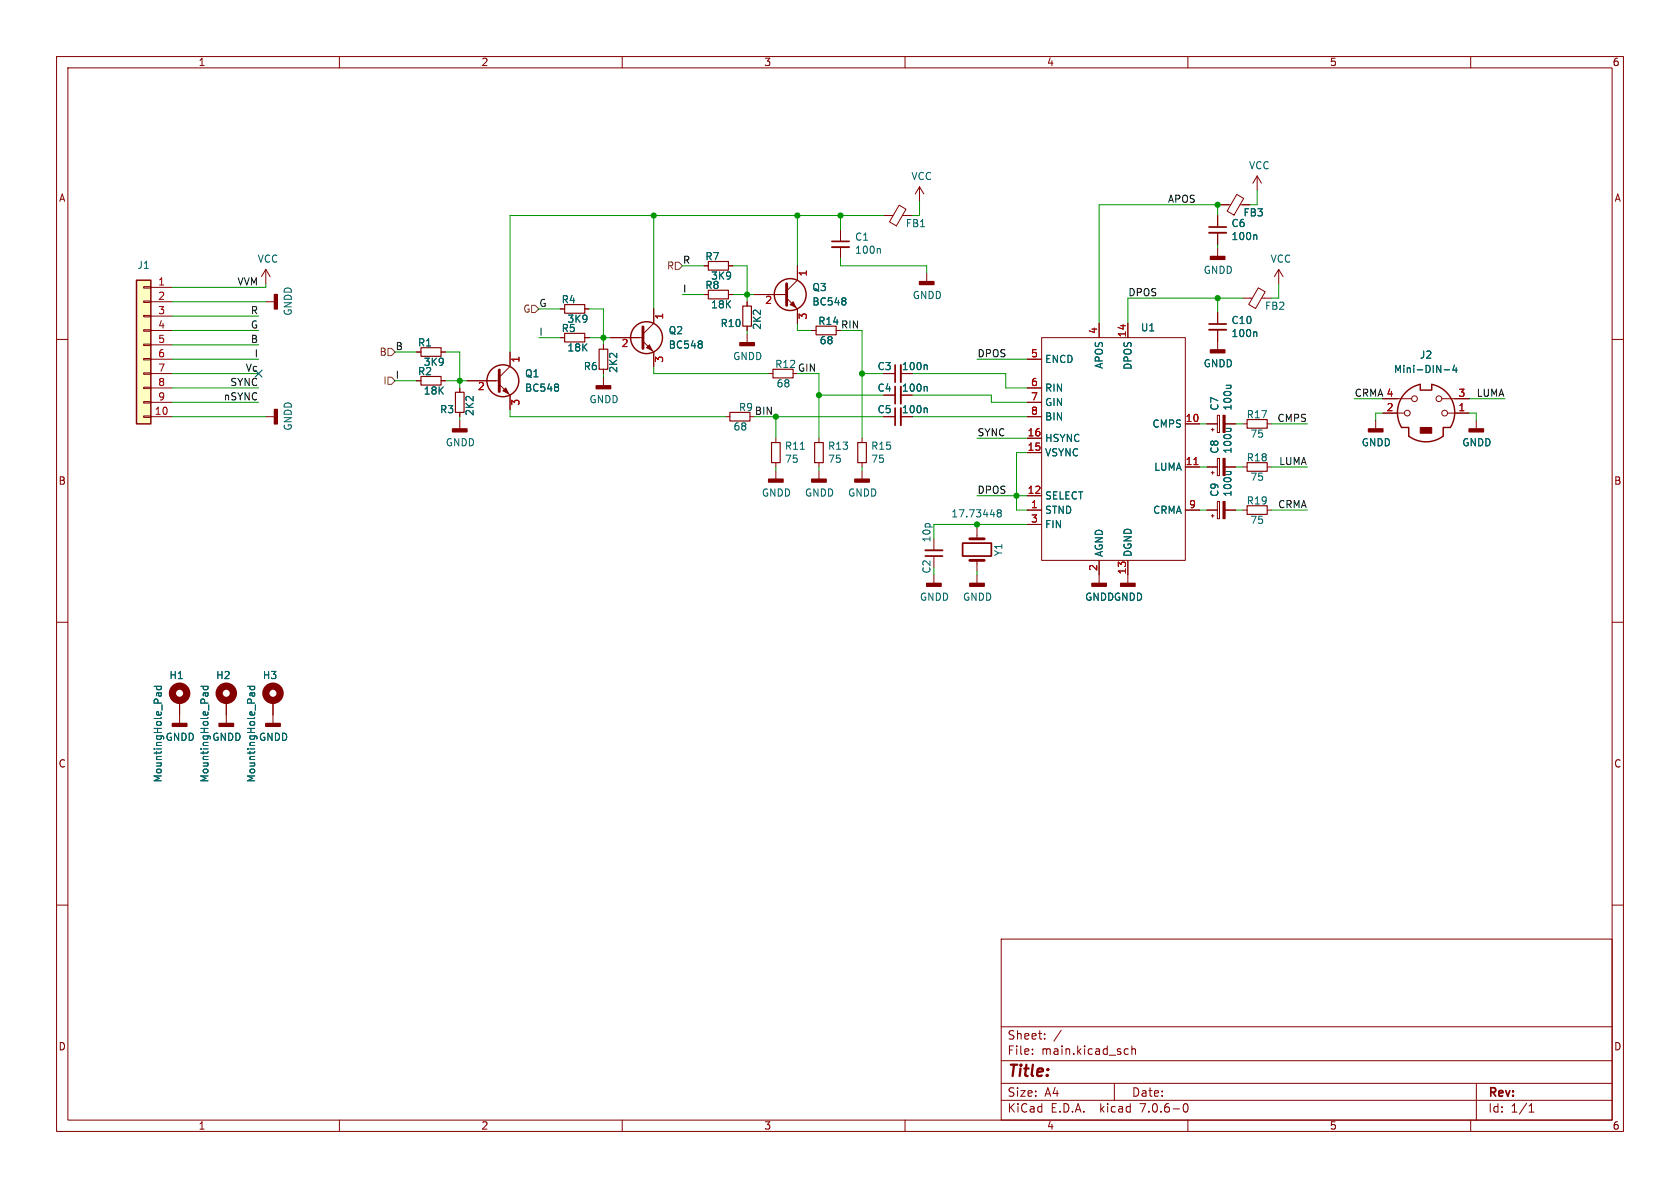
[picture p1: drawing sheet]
<svg xmlns="http://www.w3.org/2000/svg" width="297mm" height="210mm" viewBox="0 0 297 210" stroke-linecap="round" stroke-linejoin="round" font-family="sans-serif">
<g fill="none" stroke="#840000" stroke-width=".18">
<path d="M10 10h277v190h-277zM12 12h273v186h-273zM60 10v2M110 10v2M160 10v2M210 10v2M260 10v2M156.2 38.1h1.7M159 36.3l1.2 .7-1.7 2.9-1.2-.7zM159.5 38.1h1.8M162.6 33l-.8 1.3M162.6 33v2.6"/>
<path d="M162.6 33l.7 1.3M215.3 38.1v2M215.9 36.2h1.7M218.6 34.4l1.3 .7-1.7 2.9-1.3-.7zM219.2 36.2h1.8M222.2 31.1l-.7 1.3M222.2 31.1v2.6M222.2 31.1l.8 1.3M10 60h2M25.4 58.3h1.3v.2h-1.3zM25.4 55.8h1.3v.2h-1.3zM25.4 53.2h1.3v.3h-1.3z"/>
<path d="M25.4 50.7h1.3v.2h-1.3zM26.7 53.3h3.8M26.7 58.4h3.8M26.7 50.8h3.8M26.7 55.9h3.8M47 47.6l-.8 1.3M47 47.6v2.6M47 47.6l.8 1.3M47 53.3h1.5M99.1 54.6h.7M99.1 59.7h.7M103.4 54.6h.7"/>
<path d="M103.4 59.7h.7M107.9 59.7h5.8M115.6 54.6v2.6l-1.9 1.9M124.5 47h.7M124.5 52.1h.7M128.8 47h.7M128.8 52.1h.7M132.1 53.3v.8M132.1 57.7v.7M132.1 59.1v1.5M133.3 52.1h5.8M139.1 52.7l1.9 1.9v2.6"/>
<path d="M141 47v2.5l-1.9 1.9M143.5 58.4h.8M147.8 58.4h.8M148.6 40.6v2.1M148.6 43.7v2M163.8 48.3v1.5M184.1 59.7h25.4v39.4h-25.4zM194.3 57.2v2.5M199.4 57.2v2.5M215.3 41.1v2.1M215.3 43.8v1.5M215.3 55.2v2.1"/>
<path d="M215.3 58.3v3.5M219.7 52.7h1.7M222.5 50.9l1.2 .7-1.7 2.9-1.2-.7zM223 52.7h1.8M226.1 47.6l-.8 1.3M226.1 47.6v2.6M226.1 47.6l.7 1.3M285 60h2M25.4 73.5h1.3v.3h-1.3zM25.4 71h1.3v.2h-1.3zM25.4 68.5h1.3v.2h-1.3zM25.4 65.9h1.3v.3h-1.3z"/>
<path d="M25.4 63.4h1.3v.2h-1.3zM25.4 60.8h1.3v.3h-1.3zM26.7 73.7h3.8M26.7 66h3.8M26.7 63.5h3.8M26.7 68.6h3.8M26.7 71.1h3.8M26.7 61h3.8M47 73.7h1.5M73.7 67.3h.7M73.7 62.2h.7M78 67.3h.7"/>
<path d="M78 62.2h.7M81.3 68.6v.7M81.3 72.9v.8M81.3 74.3v1.5M82.5 67.3h5.8M88.3 67.9l1.9 2v2.5M90.2 62.2v2.6l-1.9 1.9M106.7 61v.7M106.7 65.3v.7M106.7 66.7v1.5M113.7 60.3l1.9 1.9v2.6M128.3 73.7h.7"/>
<path d="M132.6 73.7h.7M135.9 66h.8M137.2 77.5v.7M140.2 66h.8M144.8 77.5v.7M152.4 77.5v.7M156.2 73.7h2M156.2 69.9h2M156.2 66h2M181.6 73.7h2.5M181.6 77.5h2.5M181.6 63.5h2.5"/>
<path d="M181.6 68.6h2.5M181.6 71.1h2.5M209.5 74.9h2.6M213.4 74.9h1.8M214.1 75.9h.5M214.4 75.7v.5M215.2 73.4h.4v3.1h-.4zM216.6 74.9h1.8M219.7 74.9h.8M224 74.9h.8M243.2 74.3v1.5M244.5 73h3.8"/>
<path d="M244.5 70.5h5.1M254.9 70.5h4.8M255.9 73h3.8M261 74.3v1.5M137.2 81.8v.8M137.2 83.2v1.5M144.8 81.8v.8M144.8 83.2v1.5M152.4 81.8v.8M152.4 83.2v1.5M165.1 95.3v2M165.1 98.3v2"/>
<path d="M172.7 93.3v2M172.7 99.1v1.9M181.6 90.2h2.5M181.6 87.6h2.5M181.6 80h2.5M181.6 92.7h2.5M194.3 99.1v4M199.4 99.1v4M209.5 82.6h2.6M209.5 90.2h2.6M213.4 82.6h1.8M213.4 90.2h1.8"/>
<path d="M214.1 83.6h.5M214.1 91.2h.5M214.4 83.3v.5M214.4 90.9v.5M215.2 81h.4v3.1h-.4zM215.2 88.6h.4v3.1h-.4zM216.6 82.6h1.8M216.6 90.2h1.8M219.7 82.6h.8M219.7 90.2h.8M224 82.6h.8M224 90.2h.8"/>
<path d="M10 110h2M165.1 101.6v1.5M172.7 101.6v1.5M285 110h2M31.7 123.8v4.1M40 123.8v4.1M48.3 123.8v4.1M10 160h2M285 160h2M177 166h108v32h-108zM60 198v2M110 198v2"/>
<path d="M160 198v2M177 194.5h108M177 191.5h108M177 187.5h108M177 181.5h108M182.5 186.3v.1M182.5 185.5v.1M184.7 183.6v.1M184.7 182.8v.1M187.6 182.1l-1.3 2M197 191.5v3M199 185.4l.5 .1"/>
<path d="M199.5 186.3l-.5 .1M200.1 185.5l.2-.1 .4 .1v.9M200.1 184.9v1.5M209.3 195.2l.2-.1a.81 .81 0 0 1 .6 .6 .81 .81 0 0 1-.3 .8l-.1 .1a.81 .81 0 0 1-.4-1.4zM210 198v2M260 198v2M261 191.5v6.5M270.3 196.6h.9M270.3 195.5l.4-.4v1.5"/>
<circle cx="248.8" cy="73" r=".51"/>
<circle cx="250.1" cy="70.5" r=".51"/>
<circle cx="254.4" cy="70.5" r=".51"/>
<circle cx="255.4" cy="73" r=".51"/>
</g>
<g fill="#840000" stroke="#840000" stroke-width=".25">
<path d="M198.1 103.1h2.6v.5h-2.6z"/>
<path d="M214 45.3h2.5v.5h-2.5z"/>
<path d="M48.5 72.4h.5v2.5h-.5z"/>
<path d="M135.9 84.7h2.5v.5h-2.5z"/>
<path d="M105.4 68.2h2.5v.5h-2.5z"/>
<path d="M80 75.8h2.5v.5h-2.5z"/>
<path d="M151.1 84.7h2.6v.5h-2.6z"/>
<path d="M143.5 84.7h2.5v.5h-2.5z"/>
<path d="M193 103.1h2.6v.5h-2.6z"/>
<path d="M48.5 52.1h.5v2.5h-.5z"/>
<path d="M130.8 60.6h2.5v.5h-2.5z"/>
<path d="M47 127.9h2.5v.5h-2.5z"/>
<path d="M162.6 49.8h2.5v.5h-2.5z"/>
<path d="M38.7 127.9h2.6v.5h-2.6z"/>
<path d="M30.5 127.9h2.5v.5h-2.5z"/>
<path d="M171.4 103.1h2.6v.5h-2.6z"/>
<path d="M163.8 103.1h2.6v.5h-2.6z"/>
<path d="M241.9 75.8h2.6v.5h-2.6z"/>
<path d="M259.7 75.8h2.6v.5h-2.6z"/>
<path d="M214 61.8h2.5v.6h-2.5z"/>
</g>
<path d="M147.1 43.7h3M213.7 41.1h3.1M213.7 58.3h3.1M159.3 64.5v3.1M159.3 68.3v3.1M159.3 72.1v3.1M163.6 97.3h3" fill="none" stroke="#840000" stroke-width=".33"/>
<path d="M147.1 42.7h3M213.7 40.1h3.1M213.7 57.3h3.1M158.2 64.5v3.1M158.2 68.3v3.1M158.2 72.1v3.1M163.6 98.3h3M170.2 96h5.1v2.3h-5.1z" fill="none" stroke="#840000" stroke-width=".3"/>
<g fill="none" stroke="#006464" stroke-width=".18">
<path d="M149.4 52.7l.1 .2-.1 .2M149.4 53.3l.1 .1-.1 .5M155.5 43.9l.1 .2v.7M222 41.5l.2 .2v.7M222 58.7l.2 .1v.7M98.6 68l.1 .1-.1 .3M98.6 68.5l.1 .2-.1 .4M124 60.3l.1 .2-.1 .3M124 60.9l.1 .2-.1 .4M141.5 79.4h.7M163.7 72.1l.2 .2v.7M163.7 64.5l.2 .2v.6"/>
<path d="M163.7 68.3l.2 .2v.7M216.8 75.7h.8M216.8 68.1h.8M217.5 75.7l.1 .2M217.5 68.1l.1 .2M255.3 65.4h1M257.1 64.5l-.3 .9h.8M257.4 65v.9M176.5 90.7l-.2-.3 .2-.3h.3l.2 .3-.2 .3M176.5 90.7l-.2 .2v.4l.2 .1 .4-.1 .1-.2v-.3l-.2-.1M176.5 90.7h.3M216.8 83.3h.8"/>
<path d="M217.5 83.3l.1 .2M27.2 121.3h1.3M27.7 121.3v.4l.2 .2 .6-.1v-.5M28 122.5v.4M28.5 122.5v.4M28.5 122.5h-.8v.4M35.5 121.3h1.3M36 121.3l-.1 .4 .3 .2 .5-.1v-.5M36.2 122.5l.1 .4M36.7 122.5l.1 .4M36.8 122.5h-.8l-.1 .4M43.8 121.3h1.2"/>
<path d="M44.2 121.3v.4l.2 .2 .6-.1v-.5M44.5 122.5v.4M45 122.5v.4M45 122.5h-.8v.4"/>
</g>
<g fill="none" stroke="#840000" stroke-width=".2">
<path d="M99.8 53.8h3.6v1.6h-3.6zM99.8 58.9h3.6v1.6h-3.6zM125.2 46.2h3.6v1.6h-3.6zM125.2 51.3h3.6v1.5h-3.6zM131.3 54.1h1.5v3.6h-1.5zM144.3 57.7h3.5v1.5h-3.5zM74.4 66.5h3.6v1.6h-3.6zM74.4 61.5h3.6v1.5h-3.6zM80.5 69.3h1.5v3.6h-1.5zM105.9 61.7h1.5v3.6h-1.5zM129 72.9h3.6v1.5h-3.6zM136.4 78.2h1.5v3.6h-1.5z"/>
<path d="M136.7 65.3h3.5v1.5h-3.5zM144 78.2h1.5v3.6h-1.5zM151.6 78.2h1.6v3.6h-1.6zM220.5 74.2h3.5v1.5h-3.5zM220.5 81.8h3.5v1.5h-3.5zM220.5 89.4h3.5v1.5h-3.5z"/>
</g>
<path d="M113.7 57.8v3.8M139.1 50.2v3.8M88.3 65.4v3.8M171.4 95.3h2.6M171.4 99.1h2.6" fill="none" stroke="#840000" stroke-width=".51"/>
<g fill="#840000" stroke="#840000" stroke-width=".18">
<path d="M88.9 69.1l.5-.5 .5 1z"/>
<path d="M216.2 81h.4v3.1h-.4z"/>
<path d="M114.3 61.5l.5-.5 .5 1z"/>
<path d="M216.2 73.4h.4v3.1h-.4z"/>
<path d="M139.7 53.8l.5-.5 .5 1.1z"/>
<path d="M216.2 88.6h.4v3.1h-.4z"/>
<path d="M251.1 75.6h2v1h-2z"/>
</g>
<g fill="none" stroke="#840000" stroke-width=".25">
<path d="M24.1 49.5h2.6v25.4h-2.6zM248.5 69.4l1-.8 1.6-.7v1.1h2v-1.1a5 5 0 0 1 3.3 7.7h-1.3v1.5a5.1 5.1 0 0 1-6.1 0v-1.5h-1.2a5.1 5.1 0 0 1 .7-6.2z"/>
<circle cx="114.3" cy="59.7" r="2.82"/>
<circle cx="139.7" cy="52.1" r="2.82"/>
<circle cx="88.9" cy="67.3" r="2.82"/>
</g>
<path d="M211.1 82.1h.7" fill="none" stroke="#a90000" stroke-width=".18"/>
<g fill="none" stroke="#840000" stroke-width="1.3">
<circle cx="31.7" cy="122.6" r="1.27"/>
<circle cx="40" cy="122.6" r="1.27"/>
<circle cx="48.3" cy="122.6" r="1.27"/>
</g>
<path d="M24.1 49.5h2.6v25.4h-2.6z" fill="#ffffc2" stroke="#ffffc2" stroke-width=".18"/>
<path d="M94 54h.6l.6 .6-.6 .6h-.6zM119.4 46.4h.6l.6 .6-.6 .6h-.6zM68.6 61.6h.6l.6 .6-.6 .7h-.6zM68.6 66.7h.6l.6 .6-.6 .6h-.6z" fill="none" stroke="#725600" stroke-width=".18"/>
<g fill="none" stroke="#009600" stroke-width=".18">
<path d="M115.6 38.1v16.5M141 38.1v8.9M148.6 38.1v2.5M156.2 38.1h-66v24.1M162.6 35.6v2.5h-1.3M215.3 36.2v1.9M215.9 36.2h-21.6v21M222.2 33.7v2.5h-1.2M30.5 58.4h15.2M30.5 53.3h16.5M30.5 55.9h15.2M47 50.2v.6h-16.5"/>
<path d="M95.2 59.7h3.9M95.2 54.6h3.9M104.1 54.6h2.6v6.4M104.1 59.7h3.8M120.6 47h3.9M120.6 52.1h3.9M129.5 47h2.6v6.3M129.5 52.1h3.8M132.1 58.4v.7M141 57.2v1.2h2.5M148.6 58.4h3.8v19.1M148.6 45.7v1.3h15.2v1.3"/>
<path d="M215.3 43.2v.6M215.3 52.7v2.5M219.7 52.7h-20.3v4.5M226.1 50.2v2.5h-1.3M30.5 61h15.2M30.5 73.7h16.5M30.5 66h15.2M30.5 63.5h15.2M30.5 68.6h15.2M30.5 71.1h15.2M69.8 67.3h3.9M69.8 62.2h3.9"/>
<path d="M78.7 67.3h3.8M78.7 62.2h2.6v6.4M81.3 73.7v.6M90.2 72.4v1.3h38.1M106.7 66v.7M115.6 64.8v1.2h20.3M133.3 73.7h22.9M137.2 73.7v3.8M141 66h3.8v11.5M144.8 69.9h11.4M152.4 66h3.8M161.3 73.7h20.3"/>
<path d="M161.3 66h16.5v2.6h3.8M161.3 69.9h14v1.2h6.3M172.7 63.5h8.9M172.7 77.5h8.9M212.1 74.9h1.3M218.4 74.9h1.3M224.8 74.9h6.3M239.4 70.5h5.1M244.5 73h-1.3v1.3M259.7 73h1.3v1.3M259.7 70.5h6.4M137.2 82.6v.6"/>
<path d="M144.8 82.6v.6M152.4 82.6v.6M165.1 92.7h16.5M172.7 92.7v.6M172.7 87.6h8.9M181.6 80h-1.9v10.2h1.9M212.1 82.6h1.3M212.1 90.2h1.3M218.4 82.6h1.3M218.4 90.2h1.3M224.8 82.6h6.3M224.8 90.2h6.3"/>
<path d="M172.7 101v.6"/>
</g>
<path d="M45.1 65.4l1.2 1.2M46.3 65.4l-1.2 1.2" fill="none" stroke="#000084" stroke-width=".18"/>
<g fill="#009600" stroke="#009600" stroke-width=".18">
<circle cx="115.6" cy="38.1" r=".46"/>
<circle cx="106.7" cy="59.7" r=".46"/>
<circle cx="179.7" cy="87.6" r=".46"/>
<circle cx="172.7" cy="92.7" r=".46"/>
<circle cx="81.3" cy="67.3" r=".46"/>
<circle cx="148.6" cy="38.1" r=".46"/>
<circle cx="141" cy="38.1" r=".46"/>
<circle cx="152.4" cy="66" r=".46"/>
<circle cx="132.1" cy="52.1" r=".46"/>
<circle cx="144.8" cy="69.9" r=".46"/>
<circle cx="137.2" cy="73.7" r=".46"/>
<circle cx="215.3" cy="52.7" r=".46"/>
<circle cx="215.3" cy="36.2" r=".46"/>
</g>
<text font-size="2.8" fill="#840000" x="178" y="190.9">Title:</text>
<g font-size="2.1" fill="#840000">
<text x="178" y="184">Sheet:</text>
<text x="178" y="186.7">File:</text>
<text x="184.1" y="186.7">main.kicad_sch</text>
<text x="178" y="196.9">KiCad</text>
<text x="178" y="194.1">Size:</text>
<text x="184.7" y="194.1">A4</text>
<text x="185.7" y="196.9">E.D.A.</text>
<text x="194.6" y="196.9">kicad</text>
<text x="200" y="194.1">Date:</text>
<text x="201.8" y="196.9">7.0.6-0</text>
<text x="263" y="194.3">Rev:</text>
<text x="263" y="196.9">Id:</text>
<text x="267.1" y="196.9">1/1</text>
</g>
<g font-size="1.8" fill="#840000">
<text x="35" y="11.9">1</text>
<text x="85" y="11.9">2</text>
<text x="135" y="11.9">3</text>
<text x="185" y="11.9">4</text>
<text x="235" y="11.9">5</text>
<text x="285" y="11.9">6</text>
<text x="10.3" y="35.9">A</text>
<text x="285.3" y="35.9">A</text>
<text x="159.3" y="65.6">100n</text>
<text x="159.3" y="69.4">100n</text>
<text x="159.3" y="73.3">100n</text>
<text x="10.3" y="85.9">B</text>
<text x="285.3" y="85.9">B</text>
<text x="10.3" y="135.9">C</text>
<text x="285.3" y="135.9">C</text>
<text x="10.3" y="185.9">D</text>
<text x="285.3" y="185.9">D</text>
<text x="35" y="199.9">1</text>
<text x="85" y="199.9">2</text>
<text x="135" y="199.9">3</text>
<text x="185" y="199.9">4</text>
<text x="235" y="199.9">5</text>
<text x="285" y="199.9">6</text>
</g>
<g font-size="1.8" fill="#006464">
<text x="161" y="32">VCC</text>
<text x="220.7" y="30.1">VCC</text>
<text x="160" y="40.4">FB1</text>
<text x="217.6" y="40.3">C6</text>
<text x="219.7" y="38.5">FB3</text>
<text x="24.2" y="47.7">J1</text>
<text x="45.5" y="46.6">VCC</text>
<text x="124.6" y="46.2">R7</text>
<text x="151.1" y="42.7">C1</text>
<text x="151.1" y="45.1">100n</text>
<text x="217.6" y="42.6">100n</text>
<text x="224.5" y="46.6">VCC</text>
<text x="99.2" y="53.8">R4</text>
<text x="124.6" y="51.3">R8</text>
<text x="125.6" y="49.6">3K9</text>
<text x="143.5" y="51.7">Q3</text>
<text x="161.3" y="53.1">GNDD</text>
<text x="212.7" y="48.6">GNDD</text>
<text x="51.8" y="55.9" transform="rotate(-90 51.8 55.9)">GNDD</text>
<text x="99.2" y="58.9">R5</text>
<text x="100.2" y="57.3">3K9</text>
<text x="118.1" y="59.3">Q2</text>
<text x="125.6" y="54.7">18K</text>
<text x="127.3" y="58">R10</text>
<text x="134.7" y="58.4" transform="rotate(-90 134.7 58.4)">2K2</text>
<text x="143.5" y="54.2">BC548</text>
<text x="144.6" y="57.6">R14</text>
<text x="201.6" y="58.8">U1</text>
<text x="217.6" y="59.8">100n</text>
<text x="217.6" y="57.5">C10</text>
<text x="223.5" y="55">FB2</text>
<text x="73.8" y="61.4">R1</text>
<text x="74.8" y="64.9">3K9</text>
<text x="100.2" y="62.3">18K</text>
<text x="103.1" y="65.6">R6</text>
<text x="118.1" y="61.8">BC548</text>
<text x="129.5" y="63.9">GNDD</text>
<text x="136.9" y="65.3">R12</text>
<text x="144.8" y="61.1">68</text>
<text x="155" y="65.6">C3</text>
<text x="184.7" y="64.4">ENCD</text>
<text x="195.2" y="65.3" transform="rotate(-90 195.2 65.3)">APOS</text>
<text x="200.3" y="65.5" transform="rotate(-90 200.3 65.5)">DPOS</text>
<text x="212.7" y="65.1">GNDD</text>
<text x="250.9" y="63.6">J2</text>
<text x="73.8" y="66.5">R2</text>
<text x="74.8" y="70">18K</text>
<text x="92.7" y="69.4">BC548</text>
<text x="92.7" y="66.9">Q1</text>
<text x="104.1" y="71.5">GNDD</text>
<text x="109.3" y="66" transform="rotate(-90 109.3 66)">2K2</text>
<text x="137.2" y="68.7">68</text>
<text x="155" y="69.4">C4</text>
<text x="184.7" y="69.4">RIN</text>
<text x="184.7" y="72">GIN</text>
<text x="246.3" y="66.1">Mini-DIN-4</text>
<text x="51.8" y="76.2" transform="rotate(-90 51.8 76.2)">GNDD</text>
<text x="77.7" y="73.3">R3</text>
<text x="83.9" y="73.6" transform="rotate(-90 83.9 73.6)">2K2</text>
<text x="129.6" y="76.3">68</text>
<text x="130.5" y="72.9">R9</text>
<text x="155" y="73.3">C5</text>
<text x="184.7" y="74.5">BIN</text>
<text x="203.6" y="75.8">CMPS</text>
<text x="215.6" y="72.7" transform="rotate(-90 215.6 72.7)">C7</text>
<text x="217.9" y="72.7" transform="rotate(-90 217.9 72.7)">100u</text>
<text x="220.3" y="74.1">R17</text>
<text x="220.9" y="77.6">75</text>
<text x="78.7" y="79.1">GNDD</text>
<text x="138.7" y="79.7">R11</text>
<text x="138.7" y="82">75</text>
<text x="146.3" y="79.7">R13</text>
<text x="146.3" y="82">75</text>
<text x="153.9" y="79.7">R15</text>
<text x="153.9" y="82">75</text>
<text x="184.7" y="80.9">VSYNC</text>
<text x="184.7" y="78.3">HSYNC</text>
<text x="203.9" y="83.4">LUMA</text>
<text x="215.6" y="80.3" transform="rotate(-90 215.6 80.3)">C8</text>
<text x="217.9" y="80.3" transform="rotate(-90 217.9 80.3)">100u</text>
<text x="220.3" y="81.8">R18</text>
<text x="240.6" y="79.1">GNDD</text>
<text x="258.4" y="79.1">GNDD</text>
<text x="134.6" y="88">GNDD</text>
<text x="142.2" y="88">GNDD</text>
<text x="149.8" y="88">GNDD</text>
<text x="184.7" y="88.5">SELECT</text>
<text x="215.6" y="87.9" transform="rotate(-90 215.6 87.9)">C9</text>
<text x="217.9" y="87.9" transform="rotate(-90 217.9 87.9)">100u</text>
<text x="220.3" y="89.4">R19</text>
<text x="220.9" y="85.2">75</text>
<text x="168.1" y="91.7">17.73448</text>
<text x="184.7" y="91">STND</text>
<text x="184.7" y="93.6">FIN</text>
<text x="203.8" y="91">CRMA</text>
<text x="220.9" y="92.8">75</text>
<text x="177.4" y="98.4" transform="rotate(-90 177.4 98.4)">Y1</text>
<text x="195.2" y="98.6" transform="rotate(-90 195.2 98.6)">AGND</text>
<text x="200.3" y="98.6" transform="rotate(-90 200.3 98.6)">DGND</text>
<text x="162.5" y="106.4">GNDD</text>
<text x="170.1" y="106.4">GNDD</text>
<text x="191.7" y="106.4">GNDDGNDD</text>
<text x="29.9" y="120.2">H1</text>
<text x="38.1" y="120.2">H2</text>
<text x="46.4" y="120.2">H3</text>
<text x="29.2" y="131.2">GNDD</text>
<text x="37.4" y="131.2">GNDD</text>
<text x="45.7" y="131.2">GNDD</text>
<text x="28.8" y="138.4" transform="rotate(-90 28.8 138.4)">MountingHole_Pad</text>
<text x="37.1" y="138.4" transform="rotate(-90 37.1 138.4)">MountingHole_Pad</text>
<text x="45.3" y="138.4" transform="rotate(-90 45.3 138.4)">MountingHole_Pad</text>
</g>
<g font-size="1.8" fill="#0f0f0f">
<text x="206.4" y="35.9">APOS</text>
<text x="120.6" y="46.7">R</text>
<text x="41.9" y="50.5">VVM</text>
<text x="120.6" y="51.8">I</text>
<text x="199.4" y="52.4">DPOS</text>
<text x="44.2" y="58.2">G</text>
<text x="44.2" y="55.6">R</text>
<text x="95.2" y="54.3">G</text>
<text x="95.2" y="59.4">I</text>
<text x="148.6" y="58.2">RIN</text>
<text x="43.3" y="65.8">Vc</text>
<text x="44.2" y="60.7">B</text>
<text x="44.9" y="63.2">I</text>
<text x="69.8" y="62">B</text>
<text x="141" y="65.8">GIN</text>
<text x="172.7" y="63.2">DPOS</text>
<text x="39.5" y="70.9">nSYNC</text>
<text x="40.6" y="68.3">SYNC</text>
<text x="69.8" y="67">I</text>
<text x="239.4" y="70.2">CRMA 4</text>
<text x="261" y="70.2">LUMA</text>
<text x="133.3" y="73.4">BIN</text>
<text x="172.7" y="77.2">SYNC</text>
<text x="225.7" y="74.7">CMPS</text>
<text x="226" y="82.3">LUMA</text>
<text x="172.7" y="87.4">DPOS</text>
<text x="225.9" y="89.9">CRMA</text>
</g>
<g font-size="1.8" fill="#725600">
<text x="117.8" y="47.9">R</text>
<text x="92.4" y="55.5">G</text>
<text x="67" y="63.1">B</text>
<text x="67.7" y="68.2">I</text>
</g>
<g font-size="1.8" fill="#a90000">
<text x="27.9" y="50.5">1</text>
<text x="27.9" y="53.1">2</text>
<text x="143" y="49" transform="rotate(-90 143 49)">1</text>
<text x="27.9" y="55.6">3</text>
<text x="27.9" y="58.2">4</text>
<text x="117.6" y="56.6" transform="rotate(-90 117.6 56.6)">1</text>
<text x="135.2" y="54.1">2</text>
<text x="143" y="56.6" transform="rotate(-90 143 56.6)">3</text>
<text x="194.1" y="59.1" transform="rotate(-90 194.1 59.1)">4</text>
<text x="199.1" y="59.7" transform="rotate(-90 199.1 59.7)">14</text>
<text x="27.9" y="60.7">5</text>
<text x="27.9" y="63.2">6</text>
<text x="27.9" y="65.8">7</text>
<text x="92.2" y="64.2" transform="rotate(-90 92.2 64.2)">1</text>
<text x="109.8" y="61.7">2</text>
<text x="117.6" y="64.2" transform="rotate(-90 117.6 64.2)">3</text>
<text x="182.2" y="63.2">5</text>
<text x="27.9" y="68.3">8</text>
<text x="27.9" y="70.9">9</text>
<text x="84.4" y="69.3">2</text>
<text x="92.2" y="71.8" transform="rotate(-90 92.2 71.8)">3</text>
<text x="182.2" y="68.3">6</text>
<text x="182.2" y="70.9">7</text>
<text x="245" y="70.2">4</text>
<text x="257.7" y="70.2">3</text>
<text x="27.3" y="73.4">10</text>
<text x="181.6" y="77.2">16</text>
<text x="182.2" y="73.4">8</text>
<text x="209.5" y="74.7">10</text>
<text x="245" y="72.8">2</text>
<text x="257.7" y="72.8">1</text>
<text x="181.6" y="79.8">15</text>
<text x="209.5" y="82.3">11</text>
<text x="181.6" y="87.4">12</text>
<text x="182.2" y="89.9">1</text>
<text x="210.1" y="89.9">9</text>
<text x="182.2" y="92.5">3</text>
<text x="194.1" y="101" transform="rotate(-90 194.1 101)">2</text>
<text x="199.1" y="101.6" transform="rotate(-90 199.1 101.6)">13</text>
</g>
<g font-size="1.8" fill="#009600">
<text x="164.7" y="96" transform="rotate(-90 164.7 96)">10p</text>
<text x="164.7" y="101.5" transform="rotate(-90 164.7 101.5)">C2</text>
</g>
</svg>
